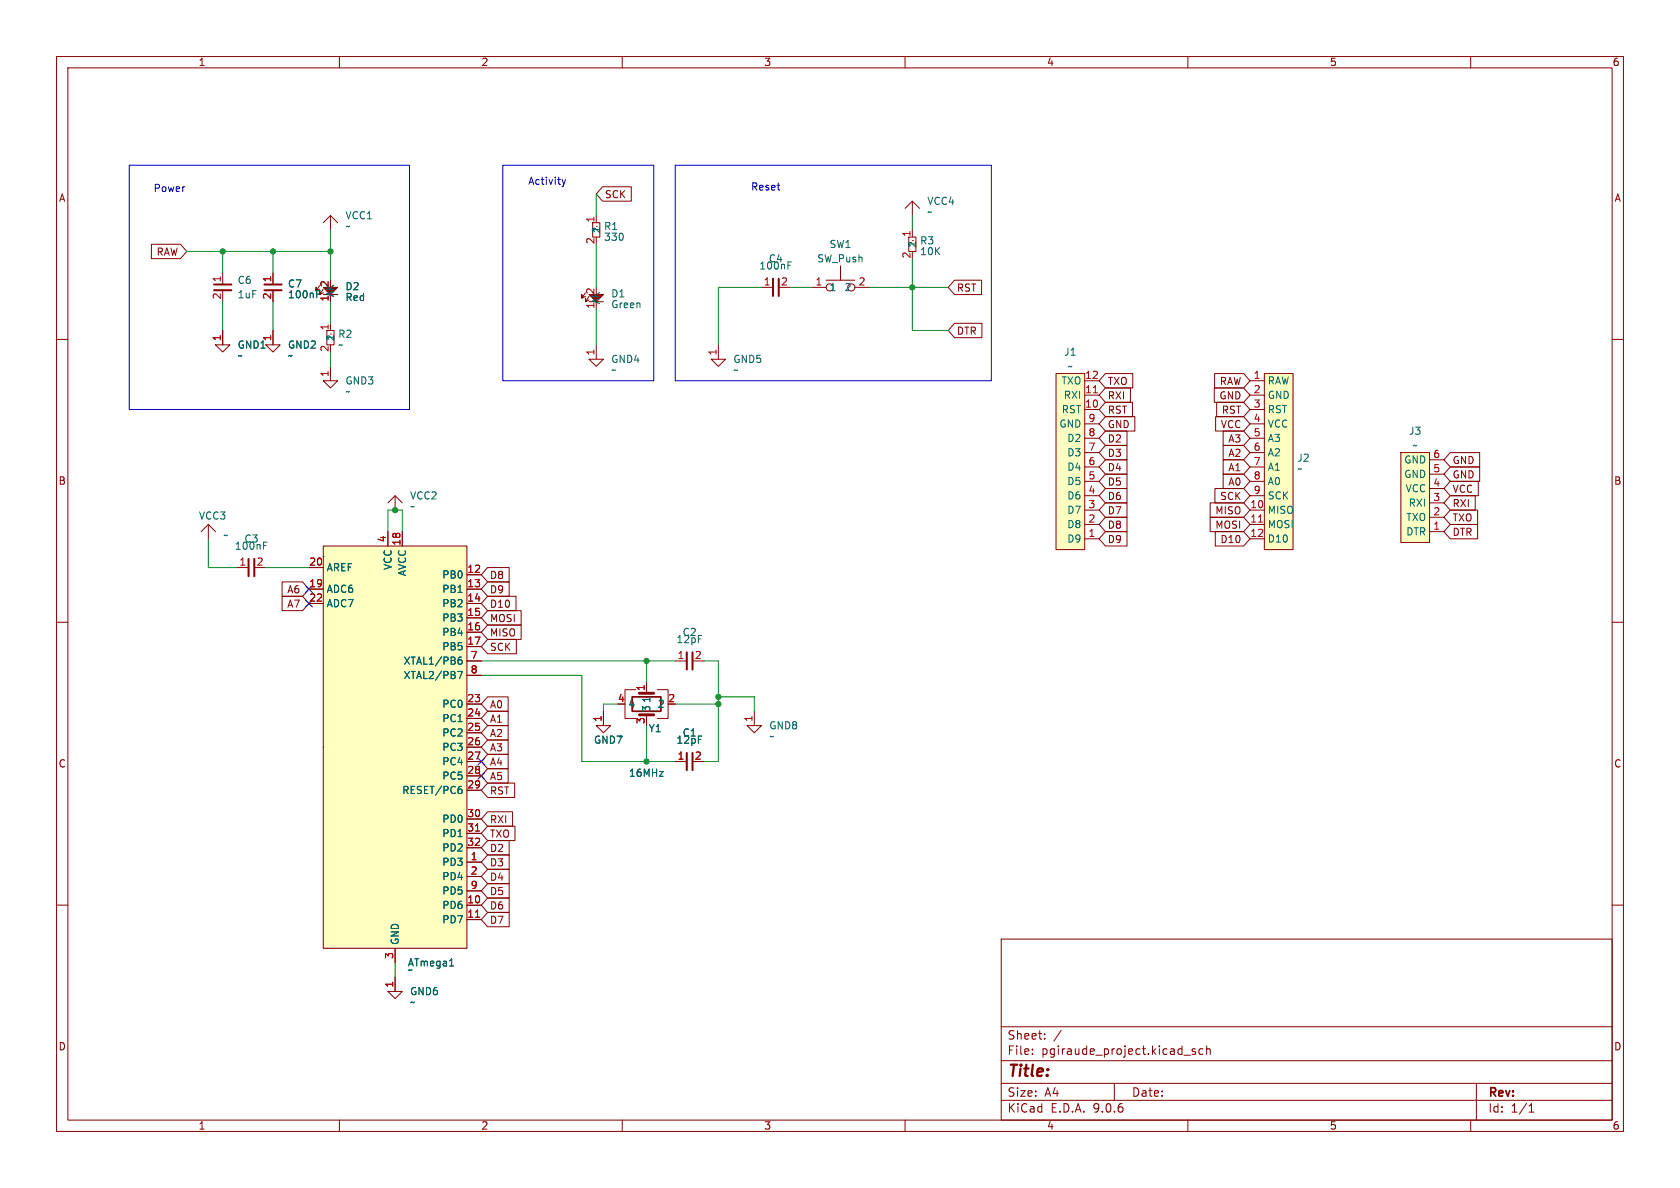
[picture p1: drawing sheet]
<svg xmlns="http://www.w3.org/2000/svg" width="297mm" height="210mm" viewBox="0 0 297 210" stroke-linecap="round" stroke-linejoin="round" font-family="sans-serif">
<g fill="none" stroke="#840000" stroke-width=".18">
<path d="M10 10h277v190h-277zM12 12h273v186h-273zM60 10v2M110 10v2M160 10v2M210 10v2M260 10v2M104.8 39.4h1.2v2.5h-1.2zM105.4 38.1v1.3M160 36.8l1.3-1.2 1.3 1.2M161.3 35.6v2.5M39.4 48.3v2"/>
<path d="M39.4 51.3v2M56.5 50.5l-.6 .9v-.6v.6l.6-.3M57.1 51.1l-.6 1v-.7v.7l.6-.3M57.1 52.1h2.6M57.8 58.4h1.3v2.6h-1.3zM58.4 52.1v1.2M58.4 57.2v1.2M134.6 50.8h2.1M137.7 50.8h2M143.5 50.8h2.5M146 49.5h5.1M148.6 47v2.5"/>
<path d="M151.1 50.8h2.6M160.7 41.9h1.2v2.6h-1.2zM161.3 40.6v1.3M10 60h2M57.1 67.3h2.6l-1.3 1.3zM58.4 64.8v2.5M125.7 63.5h2.6l-1.3 1.3zM127 61v2.5M285 60h2M10 110h2M119.4 116.8h2M122.4 116.8h2.1"/>
<path d="M285 110h2M105.4 128.3h2.5l-1.2 1.2zM106.7 125.7v2.6M112.4 121.9h-1.9v5.1h1.9M114.3 120.7v1.7M114.3 126.5v1.8M116.2 121.9h1.9v5.1h-1.9M119.4 134.6h2M122.4 134.6h2.1M132.1 128.3h2.5l-1.3 1.2zM133.3 125.7v2.6M10 160h2"/>
<path d="M177 166h108v32h-108zM285 160h2M60 198v2M110 198v2M160 198v2M177 194.5h108M177 191.5h108M177 187.5h108M177 181.5h108M182.5 186.3v.1M182.5 185.5v.1M184.7 183.6v.1"/>
<path d="M184.7 182.8v.1M187.6 182.1l-1.3 2M197 191.5v3M209.3 186.5h1.2M210 198v2M211.3 185.5l-.3-.1-.3 .2 .1 .2 .5 .2v.3h-.6M212.7 185.5l-.5-.1-.2 .3v.4l.1 .2h.6M213.3 185.5l.2-.1 .4 .1 .1 .9M213.3 184.9v1.5M260 198v2M261 191.5v6.5M270.3 196.6h.9"/>
<path d="M270.3 195.5l.4-.4v1.5"/>
<circle cx="146.7" cy="50.8" r=".63"/>
<circle cx="150.5" cy="50.8" r=".63"/>
</g>
<path d="M113 122.6h2.6M113 126.4h2.6" fill="none" stroke="#840000" stroke-width=".51"/>
<path d="M111.8 123.2h5v2.5h-5z" fill="none" stroke="#840000" stroke-width=".3"/>
<path d="M57.1 50.8h2.6l-1.3 1.3z" fill="#840000" stroke="#840000" stroke-width=".18"/>
<path d="M37.8 50.3h3.1M37.8 51.3h3.1M136.7 49.3v3M137.7 49.3v3M121.4 115.3v3.1M122.4 115.3v3.1M121.4 133.1v3M122.4 133.1v3" fill="none" stroke="#840000" stroke-width=".36"/>
<path d="M139.3 46.9h.4M139.3 46.3h.6" fill="none" stroke="#006464" stroke-width=".18"/>
<path d="M57.1 96.5h25.4v71.1h-25.4z" fill="#ffffc2"/>
<g fill="none" stroke="#840000" stroke-width=".18">
<path d="M57.1 98.4h.1M57.1 96.5h25.4v71.1h-25.4zM68.6 94v2.5M71.1 94v2.5M54.6 100.3h2.5M54.6 104.1h2.5M54.6 106.7h2.5M82.5 104.1h2.6M82.5 106.7h2.6M82.5 101.6h2.6M82.5 109.2h2.6M82.5 111.8h2.6"/>
<path d="M82.5 114.3h2.6M82.5 116.8h2.6M82.5 119.4h2.6M82.5 124.5h2.6M82.5 127h2.6M82.5 129.5h2.6M82.5 132.1h2.6M82.5 134.6h2.6M82.5 137.2h2.6M82.5 139.7h2.6M82.5 144.8h2.6M82.5 147.3h2.6"/>
<path d="M82.5 149.9h2.6M82.5 152.4h2.6M82.5 154.9h2.6M82.5 157.5h2.6M68.6 175.3h2.5l-1.3 1.2zM69.8 167.6v2.6M69.8 172.7v2.6M82.5 160h2.6M82.5 162.6h2.6"/>
</g>
<path d="M80.9 118.7h.9l-.6 1.3M81 116.8l.5-.2 .2 .3-.1 .5h-.4l-.2-.1M81.6 116.1l-.4 .1-.2 .3M81.2 139.5h.3l.2 .2-.1 .5-.4 .1M81.3 139h.3M79.5 170.8h.7" fill="none" stroke="#006464" stroke-width=".18"/>
<path d="M84.1 146.9h.7M84.1 162.1h.7" fill="none" stroke="#a90000" stroke-width=".18"/>
<path d="M247.6 80h5.1v15.9h-5.1z" fill="#ffffc2"/>
<path d="M247.6 80h5.1v15.9h-5.1zM252.7 81.3h2.6M252.7 83.8h2.6M252.7 86.4h2.6M252.7 88.9h2.6M252.7 91.4h2.6M252.7 94h2.6" fill="none" stroke="#840000" stroke-width=".18"/>
<path d="M223.5 66h5.1v31.2h-5.1z" fill="#ffffc2"/>
<g fill="none" stroke="#840000" stroke-width=".18">
<path d="M221 67.3h2.5M221 69.9h2.5M221 72.4h2.5M221 74.9h2.5M221 77.5h2.5M223.5 66h5.1v31.2h-5.1zM221 80h2.5M221 82.6h2.5M221 85.1h2.5M221 87.6h2.5M221 90.2h2.5M221 92.7h2.5"/>
<path d="M221 95.3h2.5"/>
</g>
<path d="M222.5 92.3h.7" fill="none" stroke="#a90000" stroke-width=".18"/>
<path d="M186.7 66h5.1v31.2h-5.1z" fill="#ffffc2"/>
<g fill="none" stroke="#840000" stroke-width=".18">
<path d="M57.1 39.4l1.3-1.3 1.3 1.3M58.4 38.1v2.5M106.5 33h5.1v2.6h-5.1l-1.1-1.3zM26.8 43.2h5.1l1.1 1.3-1.1 1.2h-5.1zM39.4 58.4v2.6M48.3 48.3v2M48.3 51.3v2M48.3 58.4v2.6M58.4 52.1v1.2M103.5 51.8l-.6 .9v-.6v.6l.6-.3M104.1 52.4l-.6 .9v-.6v.6l.6-.3M104.1 53.3h2.6"/>
<path d="M105.4 53.3v1.3M168.8 57.1h4.8v2.6h-4.8l-1.2-1.3zM168.8 49.5h4.7v2.6h-4.7l-1.2-1.3zM38.1 61h2.5l-1.2 1.2zM47 61h2.5l-1.2 1.2zM104.1 63.5h2.6l-1.3 1.3zM105.4 61v2.5M186.7 66h5.1v31.2h-5.1zM191.8 67.3h2.5M191.8 69.9h2.5M191.8 72.4h2.5M191.8 74.9h2.5"/>
<path d="M191.8 77.5h2.5M195.4 66h4.9v2.6h-4.9l-1.1-1.3zM195.4 68.6h4.4v2.5h-4.4l-1.1-1.2zM195.4 78.7h3.8v2.6h-3.8l-1.1-1.3zM195.4 76.2h3.8v2.5h-3.8l-1.1-1.2zM195.4 73.7h5.2v2.5h-5.2l-1.1-1.3zM195.4 71.1h4.8v2.6h-4.8l-1.1-1.3zM214.7 68.6h5.2l1.1 1.3-1.1 1.2h-5.2zM214.7 66h5.2l1.1 1.3-1.1 1.3h-5.2zM214.9 73.7h5l1.1 1.2-1.1 1.3h-5zM215.1 71.1h4.8l1.1 1.3-1.1 1.3h-4.8zM216.2 78.7h3.7l1.1 1.3-1.1 1.3h-3.7z"/>
<path d="M216.2 76.2h3.7l1.1 1.3-1.1 1.2h-3.7zM35.6 94l1.2-1.3 1.3 1.3M36.8 92.7v2.6M68.6 88.9l1.2-1.3 1.3 1.3M68.6 94v2.5M69.8 87.6v2.6M71.1 94v2.5M191.8 80h2.5M191.8 82.6h2.5M191.8 85.1h2.5M191.8 87.6h2.5M191.8 90.2h2.5"/>
<path d="M191.8 92.7h2.5M191.8 95.3h2.5M195.4 81.3h3.8v2.5h-3.8l-1.1-1.2zM195.4 94h3.8v2.5h-3.8l-1.1-1.2zM195.4 88.9h3.8v2.5h-3.8l-1.1-1.2zM195.4 86.4h3.8v2.5h-3.8l-1.1-1.3zM195.4 91.4h3.8v2.6h-3.8l-1.1-1.3zM195.4 83.8h3.8v2.6h-3.8l-1.1-1.3zM213.9 91.4h6l1.1 1.3-1.1 1.3h-6zM213.9 88.9h6l1.1 1.3-1.1 1.2h-6zM214.8 86.4h5.1l1.1 1.2-1.1 1.3h-5.1zM214.8 94h5.1l1.1 1.3-1.1 1.2h-5.1z"/>
<path d="M216.2 81.3h3.7l1.1 1.3-1.1 1.2h-3.7zM216.2 83.8h3.7l1.1 1.3-1.1 1.3h-3.7zM256.4 80h5.2v2.6h-5.2l-1.1-1.3zM256.4 87.6h4.4v2.6h-4.4l-1.1-1.3zM256.4 85.1h4.9v2.5h-4.9l-1.1-1.2zM256.4 82.5h5.2v2.6h-5.2l-1.1-1.3zM256.4 92.7h4.8v2.6h-4.8l-1.1-1.3zM256.4 90.2h4.8v2.5h-4.8l-1.1-1.3zM41.9 100.3h2M45 100.3h2M49.9 102.9h3.6l1.1 1.2-1.1 1.3h-3.6zM49.9 105.4h3.6l1.1 1.3-1.1 1.3h-3.6z"/>
<path d="M54.6 100.3h2.5M54.6 104.1h2.5M54.6 106.7h2.5M82.5 104.1h2.6M82.5 106.7h2.6M82.5 101.6h2.6M82.5 109.2h2.6M82.5 111.8h2.6M82.5 114.3h2.6M82.5 116.8h2.6M82.5 119.4h2.6M86.2 105.4h5v2.6h-5l-1.1-1.3z"/>
<path d="M86.2 102.9h3.8v2.5h-3.8l-1.1-1.3zM86.2 100.3h3.8v2.6h-3.8l-1.1-1.3zM86.2 107.9h5.9v2.6h-5.9l-1.1-1.3zM86.2 113h5.1v2.6h-5.1l-1.1-1.3zM86.2 110.5h5.9v2.5h-5.9l-1.1-1.2zM82.5 134.6h2.6M82.5 124.5h2.6M82.5 127h2.6M82.5 129.5h2.6M82.5 132.1h2.6M82.5 137.2h2.6M82.5 139.7h2.6"/>
<path d="M86.2 128.3h3.6v2.5h-3.6l-1.1-1.3zM86.2 123.2h3.6v2.5h-3.6l-1.1-1.2zM86.2 135.9h3.6v2.5h-3.6l-1.1-1.2zM86.2 133.3h3.6v2.6h-3.6l-1.1-1.3zM86.2 130.8h3.6v2.6h-3.6l-1.1-1.3zM86.2 125.7h3.6v2.6h-3.6l-1.1-1.3zM86.2 138.4h4.8v2.6h-4.8l-1.1-1.3zM106.7 125.7v2.6M114.3 120.7v1.7M114.3 126.5v1.8M119.4 134.6h2M122.4 134.6h2.1"/>
<path d="M82.5 144.8h2.6M82.5 147.3h2.6M82.5 149.9h2.6M82.5 152.4h2.6M82.5 154.9h2.6M82.5 157.5h2.6M86.2 158.7h3.8v2.6h-3.8l-1.1-1.3zM86.2 156.2h3.8v2.6h-3.8l-1.1-1.3zM86.2 148.6h3.8v2.5h-3.8l-1.1-1.2zM86.2 151.1h3.8v2.6h-3.8l-1.1-1.3zM86.2 153.7h3.8v2.5h-3.8l-1.1-1.3zM86.2 143.5h4.4v2.6h-4.4l-1.1-1.3z"/>
<path d="M86.2 146h4.8v2.6h-4.8l-1.1-1.3zM69.8 167.6v2.6M69.8 172.7v2.6M82.5 160h2.6M82.5 162.6h2.6M86.2 161.3h3.8v2.5h-3.8l-1.1-1.2z"/>
</g>
<path d="M193.3 69.4h.7M84.1 146.9h.7M84.1 162.1h.7" fill="none" stroke="#a90000" stroke-width=".18"/>
<path d="M46.7 50.3h3.1M46.7 51.3h3.1M43.9 98.8v3.1M45 98.8v3.1" fill="none" stroke="#840000" stroke-width=".36"/>
<path d="M56 52h.4M56 51.4h.6M46.6 96.4h.4M46.6 95.8h.6M80.9 118.7h.9l-.6 1.3M81 116.8l.5-.2 .2 .3-.1 .5h-.4l-.2-.1M81.6 116.1l-.4 .1-.2 .3M81.2 139.5h.3l.2 .2-.1 .5-.4 .1M81.3 139h.3M79.5 170.8h.7" fill="none" stroke="#006464" stroke-width=".18"/>
<path d="M104.1 52.1h2.6l-1.3 1.2z" fill="#840000" stroke="#840000" stroke-width=".18"/>
<g fill="none" stroke="#009600" stroke-width=".18">
<path d="M105.4 34.3v3.8M161.3 38.1v2.5M33 44.5h25.4M39.4 44.5v3.8M39.4 53.3v5.1M48.3 44.5v3.8M48.3 53.3v5.1M58.4 40.6v8.9M58.4 53.3v3.9M105.4 43.2v7.6M105.4 54.6v6.4M134.6 50.8h-7.6v10.2"/>
<path d="M139.7 50.8h3.8M153.7 50.8h13.9M161.3 45.7v12.7h6.3M58.4 62.2v2.6M36.8 95.3v5h5.1M68.6 94v-3.8h2.5v3.8M47 100.3h7.6M85.1 116.8h34.3M85.1 119.4h17.8v15.2h16.5M114.3 116.8v3.9M124.5 116.8h2.5v17.8h-2.5M109.2 124.5h-2.5v1.2"/>
<path d="M114.3 128.3v6.3M119.4 124.5h7.6M127 123.2h6.3v2.5M69.8 170.2v2.5"/>
</g>
<path d="M54 103.5l1.2 1.2M54 106.1l1.2 1.2M55.2 103.5l-1.2 1.2M55.2 106.1l-1.2 1.2M84.5 136.6l1.2 1.2M84.5 134l1.2 1.2M85.7 136.6l-1.2 1.2M85.7 134l-1.2 1.2" fill="none" stroke="#000084" stroke-width=".18"/>
<path d="M22.9 29.2h49.5v43.2h-49.5zM88.9 29.2h26.7v38.1h-26.7zM99.4 31.7l.3 .9M99.7 32.6l-.3 .4M100 31.7l-.3 .9M119.4 29.2h55.9v38.1h-55.9z" fill="none" stroke="#0000c2" stroke-width=".18"/>
<g fill="#009600" stroke="#009600" stroke-width=".18">
<circle cx="58.4" cy="44.5" r=".46"/>
<circle cx="48.3" cy="44.5" r=".46"/>
<circle cx="39.4" cy="44.5" r=".46"/>
<circle cx="127" cy="123.2" r=".46"/>
<circle cx="114.3" cy="116.8" r=".46"/>
<circle cx="127" cy="124.5" r=".46"/>
<circle cx="161.3" cy="50.8" r=".46"/>
<circle cx="114.3" cy="134.6" r=".46"/>
<circle cx="69.8" cy="90.2" r=".46"/>
</g>
<text font-size="2.8" fill="#840000" x="178" y="190.9">Title:</text>
<g font-size="2.1" fill="#840000">
<text x="178" y="184">Sheet:</text>
<text x="178" y="186.7">File:</text>
<text x="184.1" y="186.7">pgiraude_project.kicad_sch</text>
<text x="178" y="196.9">KiCad</text>
<text x="178" y="194.1">Size:</text>
<text x="184.7" y="194.1">A4</text>
<text x="185.7" y="196.9">E.D.A.</text>
<text x="193.3" y="196.9">9.0.6</text>
<text x="200" y="194.1">Date:</text>
<text x="263" y="194.3">Rev:</text>
<text x="263" y="196.9">Id:</text>
<text x="267.1" y="196.9">1/1</text>
</g>
<g font-size="1.8" fill="#840000">
<text x="35" y="11.9">1</text>
<text x="85" y="11.9">2</text>
<text x="135" y="11.9">3</text>
<text x="185" y="11.9">4</text>
<text x="235" y="11.9">5</text>
<text x="285" y="11.9">6</text>
<text x="10.3" y="35.9">A</text>
<text x="106.8" y="35.2">SCK</text>
<text x="285.3" y="35.9">A</text>
<text x="106.3" y="41.4" transform="rotate(-90 106.3 41.4)">2</text>
<text x="27.6" y="45.4">RAW</text>
<text x="162.2" y="43.9" transform="rotate(-90 162.2 43.9)">2</text>
<text x="169.1" y="51.8">RST</text>
<text x="169.1" y="59.4">DTR</text>
<text x="59.3" y="60.5" transform="rotate(-90 59.3 60.5)">2</text>
<text x="195.7" y="68.3">TXO</text>
<text x="195.7" y="70.8">RXI</text>
<text x="215.5" y="70.8">GND</text>
<text x="215.5" y="68.3">RAW</text>
<text x="195.7" y="75.9">GND</text>
<text x="195.7" y="73.3">RST</text>
<text x="215.7" y="75.9">VCC</text>
<text x="215.9" y="73.3">RST</text>
<text x="195.7" y="83.5">D4</text>
<text x="195.7" y="81">D3</text>
<text x="195.7" y="78.4">D2</text>
<text x="217" y="81">A2</text>
<text x="217" y="83.5">A1</text>
<text x="217" y="78.4">A3</text>
<text x="256.7" y="82.2">GND</text>
<text x="10.3" y="85.9">B</text>
<text x="195.7" y="88.6">D6</text>
<text x="195.7" y="86">D5</text>
<text x="215.6" y="88.6">SCK</text>
<text x="217" y="86">A0</text>
<text x="256.7" y="89.9">RXI</text>
<text x="256.7" y="87.3">VCC</text>
<text x="256.7" y="84.8">GND</text>
<text x="285.3" y="85.9">B</text>
<text x="195.7" y="91.1">D7</text>
<text x="195.7" y="93.7">D8</text>
<text x="214.8" y="93.7">MOSI</text>
<text x="214.8" y="91.1">MISO</text>
<text x="256.7" y="94.9">DTR</text>
<text x="256.7" y="92.4">TXO</text>
<text x="195.7" y="96.2">D9</text>
<text x="215.7" y="96.2">D10</text>
<text x="50.7" y="105.1">A6</text>
<text x="50.7" y="107.6">A7</text>
<text x="86.5" y="107.6">D10</text>
<text x="86.5" y="105.1">D9</text>
<text x="86.5" y="102.6">D8</text>
<text x="86.5" y="110.2">MOSI</text>
<text x="86.5" y="112.7">MISO</text>
<text x="86.5" y="115.3">SCK</text>
<text x="86.5" y="125.4">A0</text>
<text x="86.5" y="130.5">A2</text>
<text x="86.5" y="128">A1</text>
<text x="10.3" y="135.9">C</text>
<text x="86.5" y="135.6">A4</text>
<text x="86.5" y="133">A3</text>
<text x="285.3" y="135.9">C</text>
<text x="86.5" y="138.1">A5</text>
<text x="86.5" y="140.7">RST</text>
<text x="86.5" y="145.7">RXI</text>
<text x="86.5" y="148.3">TXO</text>
<text x="86.5" y="150.8">D2</text>
<text x="86.5" y="153.4">D3</text>
<text x="86.5" y="155.9">D4</text>
<text x="86.5" y="161">D6</text>
<text x="86.5" y="158.4">D5</text>
<text x="86.5" y="163.5">D7</text>
<text x="10.3" y="185.9">D</text>
<text x="285.3" y="185.9">D</text>
<text x="35" y="199.9">1</text>
<text x="85" y="199.9">2</text>
<text x="135" y="199.9">3</text>
<text x="185" y="199.9">4</text>
<text x="235" y="199.9">5</text>
<text x="285" y="199.9">6</text>
</g>
<g font-size="1.8" fill="#0000c2">
<text x="27.1" y="34.1">Power</text>
<text x="93.3" y="32.9">Activity</text>
<text x="132.7" y="33.9">Reset</text>
</g>
<g font-size="1.8" fill="#006464">
<text x="61" y="39">VCC1</text>
<text x="61" y="40.9">~</text>
<text x="106.3" y="41.3" transform="rotate(-90 106.3 41.3)">1</text>
<text x="106.7" y="40.9">R1</text>
<text x="163.8" y="36.4">VCC4</text>
<text x="163.8" y="38.3">~</text>
<text x="106.7" y="42.8">330</text>
<text x="134.1" y="47.9">100nF</text>
<text x="135.8" y="46.6">C4</text>
<text x="144.4" y="46.6">SW_Push</text>
<text x="146.6" y="44">SW1</text>
<text x="162.2" y="43.8" transform="rotate(-90 162.2 43.8)">1</text>
<text x="162.6" y="43.4">R3</text>
<text x="162.6" y="45.3">10K</text>
<text x="41.9" y="50.4">C6</text>
<text x="41.9" y="52.9">1uF</text>
<text x="50.8" y="51">C7</text>
<text x="50.8" y="52.9">100nF</text>
<text x="59.3" y="52.6" transform="rotate(-90 59.3 52.6)">AK</text>
<text x="61" y="51.5">D2</text>
<text x="61" y="53.4">Red</text>
<text x="106.3" y="53.9" transform="rotate(-90 106.3 53.9)">AK</text>
<text x="108" y="52.8">D1</text>
<text x="146.6" y="51.7">1</text>
<text x="149.2" y="51.7">2</text>
<text x="59.7" y="59.9">R2</text>
<text x="108" y="54.7">Green</text>
<text x="41.9" y="63.7">~</text>
<text x="41.9" y="61.8">GND1</text>
<text x="50.8" y="63.7">~</text>
<text x="50.8" y="61.8">GND2</text>
<text x="59.3" y="60.3" transform="rotate(-90 59.3 60.3)">1</text>
<text x="59.7" y="61.8">~</text>
<text x="108" y="64.4">GND4</text>
<text x="129.5" y="64.4">GND5</text>
<text x="188" y="63.1">J1</text>
<text x="188.7" y="65.6">~</text>
<text x="61" y="70.1">~</text>
<text x="61" y="68.2">GND3</text>
<text x="108" y="66.3">~</text>
<text x="129.5" y="66.3">~</text>
<text x="187.6" y="68.2">TXO</text>
<text x="188" y="70.7">RXI</text>
<text x="224" y="68.2">RAW</text>
<text x="224" y="70.7">GND</text>
<text x="187.2" y="75.8">GND</text>
<text x="187.6" y="73.3">RST</text>
<text x="224" y="73.3">RST</text>
<text x="224" y="75.8">VCC</text>
<text x="249" y="77.1">J3</text>
<text x="188.6" y="78.3">D2</text>
<text x="188.6" y="80.9">D3</text>
<text x="188.6" y="83.4">D4</text>
<text x="224" y="78.3">A3</text>
<text x="224" y="80.9">A2</text>
<text x="224" y="83.4">A1</text>
<text x="229.2" y="81.8">J2</text>
<text x="229.2" y="83.7">~</text>
<text x="248.1" y="82.1">GND</text>
<text x="249.6" y="79.6">~</text>
<text x="72.4" y="88.5">VCC2</text>
<text x="188.6" y="86">D5</text>
<text x="188.6" y="88.5">D6</text>
<text x="224" y="86">A0</text>
<text x="224" y="88.5">SCK</text>
<text x="248.1" y="84.7">GND</text>
<text x="248.4" y="87.2">VCC</text>
<text x="248.9" y="89.8">RXI</text>
<text x="35.1" y="92">VCC3</text>
<text x="39.4" y="95.5">~</text>
<text x="72.4" y="90.4">~</text>
<text x="188.6" y="91">D7</text>
<text x="188.6" y="93.6">D8</text>
<text x="224" y="91">MISO</text>
<text x="224" y="93.6">MOSI</text>
<text x="248.5" y="92.3">TXO</text>
<text x="248.5" y="94.8">DTR</text>
<text x="41.4" y="97.4">100nF</text>
<text x="43.1" y="96.1">C3</text>
<text x="57.7" y="101.2">AREF</text>
<text x="69.4" y="100.9" transform="rotate(-90 69.4 100.9)">VCC</text>
<text x="72" y="101.9" transform="rotate(-90 72 101.9)">AVCC</text>
<text x="188.6" y="96.1">D9</text>
<text x="224" y="96.1">D10</text>
<text x="57.7" y="105">ADC6</text>
<text x="57.7" y="107.5">ADC7</text>
<text x="78.1" y="102.5">PB0</text>
<text x="78.1" y="105">PB1</text>
<text x="78.1" y="107.5">PB2</text>
<text x="78.1" y="110.1">PB3</text>
<text x="78.1" y="112.6">PB4</text>
<text x="119.5" y="113.9">12pF</text>
<text x="120.6" y="112.6">C2</text>
<text x="71.3" y="117.7">XTAL1/PB6</text>
<text x="78.1" y="115.2">PB5</text>
<text x="71.3" y="120.2">XTAL2/PB7</text>
<text x="78.1" y="125.3">PC0</text>
<text x="111" y="125.3">4</text>
<text x="115.2" y="126" transform="rotate(-90 115.2 126)">3</text>
<text x="115.2" y="124.3" transform="rotate(-90 115.2 124.3)">1</text>
<text x="116.2" y="125.3">2</text>
<text x="78.1" y="127.9">PC1</text>
<text x="78.1" y="130.4">PC2</text>
<text x="104.9" y="131.7">GND7</text>
<text x="109.2" y="131">~</text>
<text x="114.6" y="129.6">Y1</text>
<text x="119.5" y="131.7">12pF</text>
<text x="120.6" y="130.4">C1</text>
<text x="135.9" y="131">~</text>
<text x="135.9" y="129.1">GND8</text>
<text x="78.1" y="132.9">PC3</text>
<text x="78.1" y="135.5">PC4</text>
<text x="111.1" y="137.5">16MHz</text>
<text x="71" y="140.6">RESET/PC6</text>
<text x="78.1" y="138">PC5</text>
<text x="78.1" y="145.6">PD0</text>
<text x="78.1" y="148.2">PD1</text>
<text x="78.1" y="150.7">PD2</text>
<text x="78.1" y="153.3">PD3</text>
<text x="78.1" y="155.8">PD4</text>
<text x="78.1" y="158.3">PD5</text>
<text x="78.1" y="160.9">PD6</text>
<text x="70.7" y="167.1" transform="rotate(-90 70.7 167.1)">GND</text>
<text x="78.1" y="163.4">PD7</text>
<text x="72" y="172.3">~</text>
<text x="72" y="171">ATmega1</text>
<text x="72.4" y="178">~</text>
<text x="72.4" y="176.1">GND6</text>
</g>
<g font-size="1.8" fill="#a90000">
<text x="105.2" y="39.4" transform="rotate(-90 105.2 39.4)">1</text>
<text x="161" y="42" transform="rotate(-90 161 42)">1</text>
<text x="105.2" y="43.3" transform="rotate(-90 105.2 43.3)">2</text>
<text x="161" y="45.8" transform="rotate(-90 161 45.8)">2</text>
<text x="39.1" y="53" transform="rotate(-90 39.1 53)">2</text>
<text x="39.1" y="50" transform="rotate(-90 39.1 50)">1</text>
<text x="48" y="53" transform="rotate(-90 48 53)">2</text>
<text x="48" y="50" transform="rotate(-90 48 50)">1</text>
<text x="58.2" y="53.4" transform="rotate(-90 58.2 53.4)">1</text>
<text x="58.2" y="50.9" transform="rotate(-90 58.2 50.9)">2</text>
<text x="105.2" y="52.1" transform="rotate(-90 105.2 52.1)">2</text>
<text x="134.9" y="50.5">1</text>
<text x="138" y="50.5">2</text>
<text x="144.1" y="50.5">1</text>
<text x="151.7" y="50.5">2</text>
<text x="58.2" y="58.5" transform="rotate(-90 58.2 58.5)">1</text>
<text x="105.2" y="54.7" transform="rotate(-90 105.2 54.7)">1</text>
<text x="39.1" y="60.4" transform="rotate(-90 39.1 60.4)">1</text>
<text x="48" y="60.4" transform="rotate(-90 48 60.4)">1</text>
<text x="58.2" y="62.3" transform="rotate(-90 58.2 62.3)">2</text>
<text x="105.2" y="62.9" transform="rotate(-90 105.2 62.9)">1</text>
<text x="126.7" y="62.9" transform="rotate(-90 126.7 62.9)">1</text>
<text x="58.2" y="66.7" transform="rotate(-90 58.2 66.7)">1</text>
<text x="191.7" y="67.1">12</text>
<text x="191.7" y="69.6">11</text>
<text x="221.5" y="67.1">1</text>
<text x="221.5" y="69.6">2</text>
<text x="191.7" y="72.1">10</text>
<text x="192.3" y="74.7">9</text>
<text x="192.3" y="77.2">8</text>
<text x="221.5" y="72.1">3</text>
<text x="221.5" y="74.7">4</text>
<text x="221.5" y="77.2">5</text>
<text x="192.3" y="79.8">7</text>
<text x="192.3" y="82.3">6</text>
<text x="221.5" y="79.8">6</text>
<text x="221.5" y="82.3">7</text>
<text x="253.3" y="81">6</text>
<text x="253.3" y="83.6">5</text>
<text x="192.3" y="84.8">5</text>
<text x="192.3" y="87.4">4</text>
<text x="192.3" y="89.9">3</text>
<text x="220.9" y="89.9">10</text>
<text x="221.5" y="84.8">8</text>
<text x="221.5" y="87.4">9</text>
<text x="253.3" y="86.1">4</text>
<text x="253.3" y="88.6">3</text>
<text x="68.3" y="96" transform="rotate(-90 68.3 96)">4</text>
<text x="192.3" y="92.5">2</text>
<text x="192.3" y="95">1</text>
<text x="220.9" y="92.5">11</text>
<text x="220.9" y="95">12</text>
<text x="253.3" y="91.2">2</text>
<text x="253.3" y="93.7">1</text>
<text x="42.2" y="100.1">1</text>
<text x="45.3" y="100.1">2</text>
<text x="54.6" y="100.1">20</text>
<text x="70.9" y="96.6" transform="rotate(-90 70.9 96.6)">18</text>
<text x="82.5" y="101.3">12</text>
<text x="54.6" y="103.9">19</text>
<text x="54.6" y="106.4">22</text>
<text x="82.5" y="103.9">13</text>
<text x="82.5" y="106.4">14</text>
<text x="82.5" y="109">15</text>
<text x="82.5" y="111.5">16</text>
<text x="82.5" y="114">17</text>
<text x="83.1" y="116.6">7</text>
<text x="83.1" y="119.1">8</text>
<text x="119.7" y="116.6">1</text>
<text x="122.7" y="116.6">2</text>
<text x="82.5" y="124.2">23</text>
<text x="109.1" y="124.2">4</text>
<text x="114" y="122.2" transform="rotate(-90 114 122.2)">1</text>
<text x="118" y="124.2">2</text>
<text x="82.5" y="126.7">24</text>
<text x="82.5" y="129.3">25</text>
<text x="82.5" y="131.8">26</text>
<text x="106.4" y="127.7" transform="rotate(-90 106.4 127.7)">1</text>
<text x="114" y="128.1" transform="rotate(-90 114 128.1)">3</text>
<text x="133.1" y="127.7" transform="rotate(-90 133.1 127.7)">1</text>
<text x="82.5" y="134.4">27</text>
<text x="82.5" y="136.9">28</text>
<text x="119.7" y="134.4">1</text>
<text x="122.7" y="134.4">2</text>
<text x="82.5" y="139.4">29</text>
<text x="82.5" y="144.5">30</text>
<text x="82.5" y="147.1">31</text>
<text x="82.5" y="149.6">32</text>
<text x="83.1" y="152.1">1</text>
<text x="83.1" y="154.7">2</text>
<text x="82.5" y="159.8">10</text>
<text x="83.1" y="157.2">9</text>
<text x="82.5" y="162.3">11</text>
<text x="69.6" y="169.6" transform="rotate(-90 69.6 169.6)">3</text>
<text x="69.6" y="174.7" transform="rotate(-90 69.6 174.7)">1</text>
</g>
</svg>
